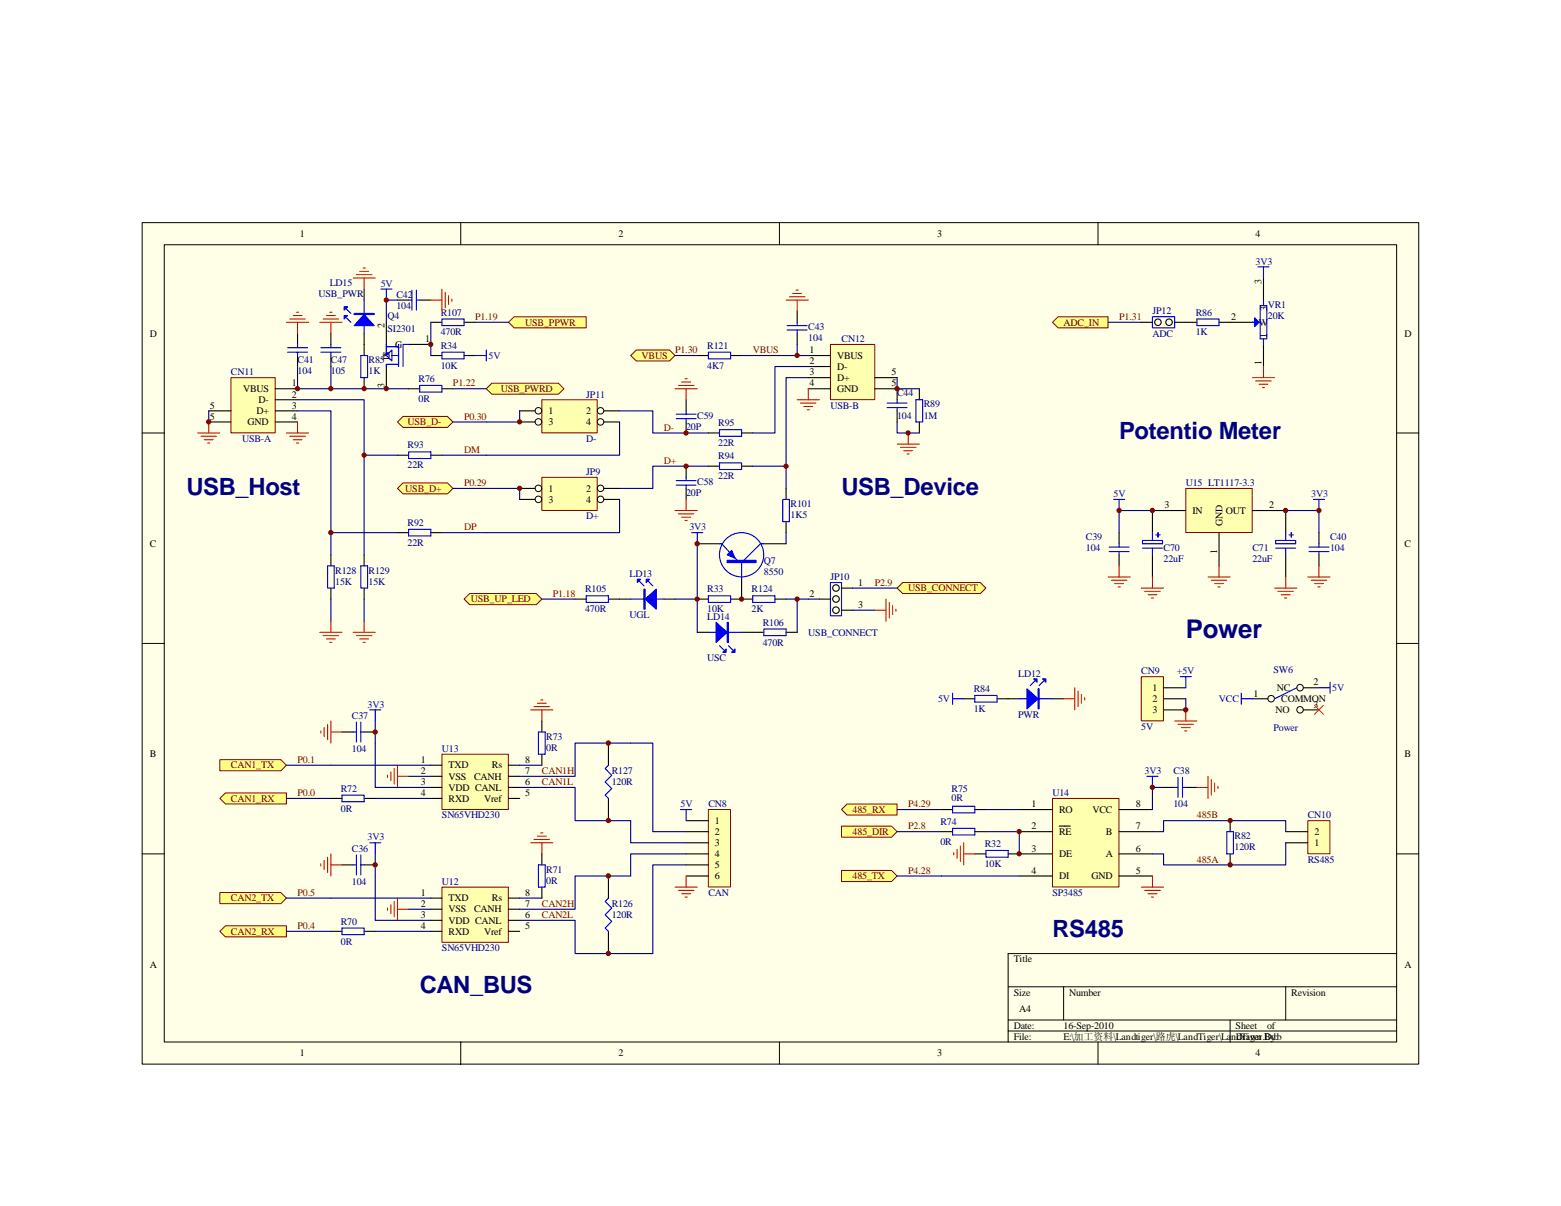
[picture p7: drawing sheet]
<svg xmlns="http://www.w3.org/2000/svg" width="279mm" height="216mm" viewBox="0 0 279 216" stroke-linecap="round" stroke-linejoin="round" font-family="sans-serif">
<path d="M25.4 39.9h228.5v150.6h-228.5z" fill="#ffffe8"/>
<g fill="none" stroke="#000" stroke-width=".18">
<path d="M25.4 39.9h228.5v150.6h-228.5zM82.5 39.9v3.9M139.5 39.9v3.9M196.5 39.9v3.9M29.4 43.8h220.6v142.7h-220.6zM25.4 77.5h4M250 77.5h4M25.4 115.2h4M250 115.2h4M25.4 152.9h4M250 152.9h4M180.4 176.7h69.6"/>
<path d="M190.4 176.7v5.9M230.1 176.7v5.9M250 170.7h-69.6v15.9M82.5 186.6v3.9M139.5 186.6v3.9M180.4 182.6h69.6M180.4 184.6h69.6M196.5 186.6v3.9M220.2 182.6v4"/>
</g>
<path d="M148.7 61.7h7.9v9.8h-7.9z" fill="#ffffb0"/>
<path d="M148.6 61.7h8v9.8h-8z" fill="none" stroke="#800000" stroke-width=".18"/>
<g fill="none" stroke="#000" stroke-width=".2">
<path d="M122.8 71.6v2M122.8 75.5v2M124.8 63.6h2M126.8 77.5h2M130.8 63.6h1.9M132.7 77.5h2M144.7 63.6h3.9M144.7 65.6h3.9M144.7 67.6h3.9M144.7 69.6h3.9M156.6 67.6h4M156.6 69.6h4v2"/>
<path d="M160.6 73.6v1.9M164.6 69.6v2M164.6 75.5v2M122.8 83.5v1.9M122.8 87.4v2M126.8 83.5h2M132.7 83.5h2"/>
</g>
<g fill="none" stroke="#00f" stroke-width=".2">
<path d="M121 75h3.6M121 74.1h3.6M122.8 73.6v.5M122.8 75v.5M126.8 63.1h4v1.1h-4zM128.8 76.9h3.9v1.2h-3.9zM158.8 73h3.6M158.8 72.2h3.6M160.6 71.6v.6M160.6 73v.6M163.9 71.6h1.2v3.9h-1.2zM121 86.8h3.6"/>
<path d="M121 86h3.6M122.8 85.4v.6M122.8 86.8v.6M128.8 82.9h3.9v1.2h-3.9z"/>
</g>
<path d="M122.8 77.5h4M132.7 63.6h12M144.7 65.6h-6v11.9h-4M144.7 67.6h-4v15.9h-6M160.6 75.5v2h4M160.6 67.6v2h4M122.8 83.5h4" fill="none" stroke="#000080" stroke-width=".2"/>
<g fill="none" stroke="#f00" stroke-width=".2">
<path d="M120.8 69.6h4M121.4 69h2.8M122 68.4h1.6M122.6 67.8h.4M122.8 69.6v2M142.7 71.6h4M143.3 72.2h2.8M143.9 72.8h1.6M144.5 73.4h.4M144.7 69.6v2M160.6 79.5h4M162.6 77.5v2"/>
<path d="M120.8 91.4h4M121.4 92h2.8M122 92.6h1.6M122.6 93.2h.4M122.8 89.4v2M161.2 80.1h2.7M161.8 80.7h1.5M162.4 81.3h.4"/>
</g>
<path d="M112.9 63.6l1-.9h5.9l1 .9-1 1h-5.9z" fill-rule="evenodd" fill="#ffff80" stroke="#800000" stroke-width=".18"/>
<path d="M120.8 63.6h4M124.8 97.3v10M140.7 83.5v3.9M140.7 95.4v1.9" fill="none" stroke="#000080" stroke-width=".2"/>
<path d="M124.8 97.3h4M136.7 97.3h4M140.7 87.4v2M140.7 93.4v2M124.8 107.3h2M130.8 107.3h3.9M132.7 103.3v4M138.7 107.3h2" fill="none" stroke="#000" stroke-width=".2"/>
<g fill="none" stroke="#00f" stroke-width=".2">
<path d="M123.8 95.4h2M124.8 95.4v1.9M128.8 97.3h.4l2.8 3M136.7 97.3h-.6l-3 3M140.1 89.4h1.2v4h-1.2zM126.8 106.7h4v1.1h-4zM132.7 100.7v2.8M134.7 106.7h4v1.1h-4z"/>
<circle cx="132.7" cy="99.3" r="4"/>
</g>
<g fill="#00f" stroke="#00f" stroke-width=".2">
<path d="M131 98.5l.6 1.4-1.4-.6z"/>
<path d="M130.2 100.3h5.1v.4h-5.1z" fill-rule="evenodd"/>
</g>
<g fill="#ffffe8" stroke="#000" stroke-width=".2">
<circle cx="149.6" cy="105.3" r=".59"/>
<circle cx="149.6" cy="107.2" r=".59"/>
</g>
<path d="M148.6 104.3h2v5.9h-2z" fill="none" stroke="#0000bf" stroke-width=".2"/>
<path d="M146.7 107.3h1.9M150.6 105.3h2" fill="none" stroke="#000" stroke-width=".2"/>
<circle cx="149.6" cy="109.2" r=".59" fill="#ffffe8" stroke="#000" stroke-width=".2"/>
<path d="M150.6 109.2h2" fill="none" stroke="#000" stroke-width=".2"/>
<path d="M156.6 109.2h2M158.6 107.3v3.9M159.2 107.8v2.8M159.8 108.4v1.6M160.4 109.1v.3" fill="none" stroke="#f00" stroke-width=".2"/>
<path d="M140.7 107.3h4M152.6 105.3h8" fill="none" stroke="#000080" stroke-width=".2"/>
<path d="M160.6 105.3l1-1h13.9l1 1-1 1h-13.9z" fill-rule="evenodd" fill="#ffff80" stroke="#800000" stroke-width=".18"/>
<path d="M97 107.3h5.9M120.8 107.3h4M152.6 109.2h4" fill="none" stroke="#000080" stroke-width=".2"/>
<path d="M102.9 107.3h2M108.9 107.3h4M118.8 107.3h2M124.8 113.2h2M132.7 113.2h4M140.7 113.2h2" fill="none" stroke="#000" stroke-width=".2"/>
<path d="M104.9 106.7h4v1.1h-4zM112.9 107.3h5.9M114.5 104.1l.8 .8M116.1 104.1l.7 .8M126.8 113.2h5.9M128.8 115.6l.8 .8M130.4 115.6l.8 .8M136.7 112.6h4v1.2h-4z" fill="none" stroke="#00f" stroke-width=".2"/>
<g fill="#00f" stroke="#00f" stroke-width=".2">
<path d="M115.5 107.3l2-1.8v3.6z"/>
<path d="M114.1 103.7h.6l-.6 .6z"/>
<path d="M115.7 103.7h.5l-.5 .6z"/>
<path d="M128.2 111.4l2 1.8-2 1.8z"/>
<path d="M131 116.8l.6-.6v.6z"/>
<path d="M129.4 116.8l.6-.6v.6z"/>
<path d="M115.3 105.5h.2v3.6h-.2z" fill-rule="evenodd"/>
<path d="M130.2 111.4h.2v3.6h-.2z" fill-rule="evenodd"/>
</g>
<path d="M83.1 107.3l1-1h11.9l1 1-1 .9h-11.9z" fill-rule="evenodd" fill="#ffff80" stroke="#800000" stroke-width=".18"/>
<path d="M124.8 107.3v5.9M142.7 107.3v5.9M144.7 107.3h2" fill="none" stroke="#000080" stroke-width=".2"/>
<path d="M97 71.6h9.9v5.9h-9.9z" fill="#ffffb0"/>
<path d="M97 71.6h9.9v5.9h-9.9z" fill="none" stroke="#800000" stroke-width=".18"/>
<g fill="none" stroke="#000" stroke-width=".18">
<circle cx="96.4" cy="73.5" r=".59"/>
<circle cx="96.4" cy="75.5" r=".59"/>
<circle cx="107.5" cy="75.5" r=".58"/>
<circle cx="107.5" cy="73.5" r=".58"/>
</g>
<path d="M93 73.6h2.8M93 75.5h2.8M108.1 73.6h2.8M108.1 75.5h2.8" fill="none" stroke="#000" stroke-width=".2"/>
<path d="M97 85.5h9.9v5.9h-9.9z" fill="#ffffb0"/>
<path d="M97 85.4h9.9v6h-9.9z" fill="none" stroke="#800000" stroke-width=".18"/>
<g fill="none" stroke="#000" stroke-width=".18">
<circle cx="96.4" cy="87.4" r=".59"/>
<circle cx="96.4" cy="89.4" r=".59"/>
<circle cx="107.5" cy="89.4" r=".58"/>
<circle cx="107.5" cy="87.4" r=".58"/>
</g>
<path d="M93 87.4h2.8M93 89.4h2.8M108.1 87.4h2.8M108.1 89.4h2.8" fill="none" stroke="#000" stroke-width=".2"/>
<path d="M93 73.6v1.9h-6M87 87.4h6v2" fill="none" stroke="#000080" stroke-width=".2"/>
<g fill="#ffff80" stroke="#800000" stroke-width=".18">
<path d="M71.1 75.5l1-1h8l1 1-1 1h-8z" fill-rule="evenodd"/>
<path d="M71.1 87.4l1-1h8l1 1-1 1h-8z" fill-rule="evenodd"/>
</g>
<path d="M110.9 73.6h5.9v3.9h6M110.9 75.5v6h-23.9M110.9 89.4v6h-23.9M122.8 83.5h-6v3.9h-5.9" fill="none" stroke="#000080" stroke-width=".2"/>
<path d="M41.4 67.6h7.9v9.9h-7.9z" fill="#ffffb0"/>
<path d="M41.3 67.6h8v9.9h-8z" fill="none" stroke="#800000" stroke-width=".18"/>
<g fill="none" stroke="#000" stroke-width=".2">
<path d="M69.2 57.7v4M77.1 57.7h2M83.1 57.7h1.9M37.4 73.6h3.9M37.4 75.5h3.9M49.3 69.6h4M49.3 71.6h4M49.3 73.6h4M49.3 75.5h4M69.2 65.6v4M73.1 61.7h4M77.1 63.6h2"/>
<path d="M83.1 63.6h1.9M59.2 99.3v2M65.2 99.3v2M71.1 81.5h2M71.1 95.4h2M77.1 81.5h2M77.1 95.4h2M59.2 105.3v2M65.2 105.3v2"/>
</g>
<g fill="none" stroke="#f00" stroke-width=".2">
<path d="M35.4 77.5h3.9M36 78.1h2.8M36.6 78.7h1.6M37.2 79.3h.4M37.4 75.5v2M51.3 77.5h3.9M51.9 78.1h2.8M52.5 78.7h1.6M53.1 79.3h.3M53.3 75.5v2M57.2 113.2h4M57.8 113.8h2.8"/>
<path d="M58.4 114.4h1.6M59 115h.4M59.2 111.2v2M63.2 113.2h4M63.8 113.8h2.8M64.4 114.4h1.6M65 115h.4M65.2 111.2v2"/>
</g>
<g fill="none" stroke="#00f" stroke-width=".2">
<path d="M68.2 51.8h1.9M69.2 51.8v1.9M79.1 57.1h4v1.2h-4zM69.2 62.1h2.1M69.2 61.7v1.9M70.1 63.6h1.2M70.1 62.7v1.9l-.9-1zM71.1 65.2h-1.9v.4v-.4h2.1M71.3 61.7v3.9M73.1 61.7h-1v3.9M79.1 63.1h4v1.1h-4zM73.1 80.9h4v1.2h-4z"/>
<path d="M73.1 94.8h4v1.1h-4zM58.6 101.3h1.2v4h-1.2zM64.6 101.3h1.2v4h-1.2z"/>
</g>
<g fill="none" stroke="#000080" stroke-width=".2">
<path d="M37.4 73.6v1.9M53.3 73.6h5.9v21.8M53.3 71.6h11.9v9.9M81.1 75.5h5.9M59.2 95.4h11.9M59.2 95.4v3.9M65.2 81.5h5.9M65.2 81.5v17.8M79.1 81.5h7.9M79.1 95.4h7.9M81.1 87.4h5.9M59.2 107.3v3.9"/>
<path d="M65.2 107.3v3.9"/>
</g>
<path d="M91 57.7l1-1h12.9v2h-12.9z" fill-rule="evenodd" fill="#ffff80" stroke="#800000" stroke-width=".18"/>
<path d="M85 57.7h6M53.3 69.6h19.8" fill="none" stroke="#000080" stroke-width=".2"/>
<path d="M53.3 59.7v2M53.3 63.6v2" fill="none" stroke="#000" stroke-width=".2"/>
<path d="M51.5 63.1h3.6M51.5 62.3h3.6M53.3 61.7v.6M53.3 63.1v.5" fill="none" stroke="#00f" stroke-width=".2"/>
<path d="M51.3 57.7h3.9M51.9 57.1h2.8M52.5 56.5h1.6M53.1 55.9h.3M53.3 57.7v2" fill="none" stroke="#f00" stroke-width=".2"/>
<path d="M87 69.6l1-1h11.9l1 1-1 1h-11.9z" fill-rule="evenodd" fill="#ffff80" stroke="#800000" stroke-width=".18"/>
<path d="M59.2 59.7v2M71.1 53.7h2M75.1 53.7h2M142.7 55.7v2M142.7 59.7v2M59.2 63.6v2" fill="none" stroke="#000" stroke-width=".2"/>
<g fill="none" stroke="#00f" stroke-width=".2">
<path d="M73.1 53.7h.6M73.7 51.9v3.6M74.5 51.9v3.6M74.5 53.7h.6M140.9 58.3h3.6M140.9 59.1h3.6M142.7 57.7v.6M142.7 59.1v.6M57.4 62.3h3.6M57.4 63.1h3.6M59.2 61.7v.6M59.2 63.1v.5"/>
<path d="M85 63.6h2M87 62.7v1.9"/>
</g>
<g fill="none" stroke="#f00" stroke-width=".2">
<path d="M57.2 57.7h4M57.8 57.1h2.8M58.4 56.5h1.6M59 55.9h.4M59.2 57.7v2M77.1 53.7h2M79.1 51.8v3.9M79.7 52.3v2.8M80.3 52.9v1.6M80.9 53.5v.4M140.7 53.7h4M141.3 53.1h2.8"/>
<path d="M141.9 52.5h1.6M142.5 51.9h.4M142.7 53.7v2"/>
</g>
<path d="M71.1 53.7h-1.9v4M77.1 57.7v5.9M53.3 65.6v4M59.2 65.6v4M142.7 61.7v1.9" fill="none" stroke="#000080" stroke-width=".2"/>
<path d="M79.1 135h11.9v9.9h-11.9z" fill="#ffffb0"/>
<path d="M79.1 135h11.9v9.9h-11.9z" fill="none" stroke="#800000" stroke-width=".18"/>
<path d="M77.1 137h2M77.1 139h2M91 137h2M91 139h2M77.1 141h2M77.1 142.9h2M91 141h2M91 142.9h2" fill="none" stroke="#000" stroke-width=".2"/>
<path d="M69.4 138.8v.4M70 138.2v1.6M70.6 137.6v2.8M71.1 139h2M71.1 137v4M95 127.1h4M95.6 126.5h2.8M96.2 125.9h1.6M96.8 125.3h.4M97 127.1v2" fill="none" stroke="#f00" stroke-width=".2"/>
<path d="M59.2 137h17.9M67.2 133v8h9.9M73.1 139h4" fill="none" stroke="#000080" stroke-width=".2"/>
<path d="M66.2 127.1h2M67.2 127.1v2" fill="none" stroke="#00f" stroke-width=".2"/>
<g fill="#ffff80" stroke="#800000" stroke-width=".18">
<path d="M39.3 136h11l1 1-1 1h-11z" fill-rule="evenodd"/>
<path d="M39.3 142.9l1-1h11v2h-11z" fill-rule="evenodd"/>
</g>
<path d="M61.2 131h2M65.2 131h2M97 129.1v1.9M97 135v2M108.9 133v4M59.2 142.9h2M65.2 142.9h2M108.9 142.9v4" fill="none" stroke="#000" stroke-width=".2"/>
<path d="M63.2 131h.6M63.8 129.3v3.5M64.6 129.3v3.5M64.6 131h.6M96.4 131h1.2v4h-1.2zM108.9 137l-.6 .6 1.2 1.2-1.2 1.2 1.2 1.2-1.2 1.1 .6 .6M61.2 142.3h4v1.2h-4z" fill="none" stroke="#00f" stroke-width=".2"/>
<path d="M51.3 137h7.9M67.2 129.1v3.9M93 137h4M51.3 142.9h7.9M67.2 142.9h9.9" fill="none" stroke="#000080" stroke-width=".2"/>
<path d="M57.4 130.9v.4M58 130.3v1.5M58.6 129.7v2.7M59.2 131h2M59.2 129.1v3.9" fill="none" stroke="#f00" stroke-width=".2"/>
<path d="M126.8 144.9h3.9v13.9h-3.9z" fill="#ffffb0"/>
<path d="M126.8 144.9h3.9v13.9h-3.9z" fill="none" stroke="#800000" stroke-width=".18"/>
<path d="M122.8 146.9h4M122.8 148.9h4M122.8 150.9h4M122.8 152.9h4M122.8 154.8h4M122.8 156.8h4" fill="none" stroke="#000" stroke-width=".2"/>
<path d="M121.8 144.9h2M122.8 144.9v2" fill="none" stroke="#00f" stroke-width=".2"/>
<path d="M120.8 158.8h4M121.4 159.4h2.8M122 160h1.6M122.8 156.8v2M122.6 160.6h.4" fill="none" stroke="#f00" stroke-width=".2"/>
<path d="M112.9 133h-10v6h-9.9M93 141h9.9v5.9h10" fill="none" stroke="#000080" stroke-width=".2"/>
<path d="M188.4 143h11.9v15.8h-11.9z" fill="#ffffb0"/>
<path d="M188.4 142.9h11.9v15.9h-11.9z" fill="none" stroke="#800000" stroke-width=".18"/>
<path d="M182.4 144.9h6M182.4 152.9h6M182.4 156.8h6M182.4 148.9h6M189.6 147.9h2M200.3 144.9h6M200.3 152.9h6M200.3 156.8h6M200.3 148.9h6" fill="none" stroke="#000" stroke-width=".2"/>
<path d="M205.3 139h2M206.3 139v2" fill="none" stroke="#00f" stroke-width=".2"/>
<path d="M204.3 158.8h4M204.9 159.4h2.8M205.5 160h1.6M206.3 156.8v2M206.1 160.6h.4" fill="none" stroke="#f00" stroke-width=".2"/>
<path d="M168.5 156.8h13.9" fill="none" stroke="#000080" stroke-width=".2"/>
<g fill="#ffff80" stroke="#800000" stroke-width=".18">
<path d="M150.6 144.9l1-1h9v2h-9z" fill-rule="evenodd"/>
<path d="M150.6 155.8h9l1 1-1 1h-9z" fill-rule="evenodd"/>
</g>
<path d="M182.4 148.9v4" fill="none" stroke="#000080" stroke-width=".2"/>
<path d="M174.5 152.9h2M180.4 152.9h2" fill="none" stroke="#000" stroke-width=".2"/>
<path d="M176.5 152.3h3.9v1.2h-3.9z" fill="none" stroke="#00f" stroke-width=".2"/>
<path d="M170.7 152.7v.4M171.3 152.1v1.5M171.9 151.5v2.7M172.5 152.9h2M172.5 150.9v3.9" fill="none" stroke="#f00" stroke-width=".2"/>
<path d="M150.6 147.9h9l1 1-1 1h-9z" fill-rule="evenodd" fill="#ffff80" stroke="#800000" stroke-width=".18"/>
<path d="M112.9 133h3.9v15.9h6M112.9 146.9v4h9.9M160.6 144.9h7.9M160.6 148.9h7.9M160.6 156.8h7.9M176.5 144.9h5.9M206.3 152.9h2v1.9h11.9M208.3 141h-2v3.9M220.2 146.9h-11.9v2h-2" fill="none" stroke="#000080" stroke-width=".2"/>
<path d="M168.5 144.9h2M174.5 144.9h2M208.3 141h2M212.2 141h2M220.2 146.9v2M220.2 152.9v1.9" fill="none" stroke="#000" stroke-width=".2"/>
<path d="M210.8 139.2v3.5M211.6 139.2v3.5M170.5 144.3h4v1.2h-4zM210.3 141h.5M211.6 141h.6M219.6 148.9h1.2v4h-1.2z" fill="none" stroke="#00f" stroke-width=".2"/>
<path d="M216.2 139v3.9M216.8 139.6v2.7M214.2 141h2M217.4 140.2v1.6M218 140.8v.4" fill="none" stroke="#f00" stroke-width=".2"/>
<path d="M79.1 158.8h11.9v9.9h-11.9z" fill="#ffffb0"/>
<path d="M79.1 158.8h11.9v9.9h-11.9z" fill="none" stroke="#800000" stroke-width=".18"/>
<path d="M77.1 160.8h2M77.1 162.8h2M77.1 164.8h2M77.1 166.7h2M91 160.8h2M91 162.8h2M91 164.8h2M91 166.7h2" fill="none" stroke="#000" stroke-width=".2"/>
<path d="M95 150.9h4M95.6 150.3h2.8M96.2 149.7h1.6M96.8 149.1h.4M97 150.9v2M69.4 162.6v.4M70 162v1.6M70.6 161.4v2.7M71.1 162.8h2M71.1 160.8v4" fill="none" stroke="#f00" stroke-width=".2"/>
<path d="M67.2 156.8v8h9.9M59.2 160.8h17.9M73.1 162.8h4" fill="none" stroke="#000080" stroke-width=".2"/>
<path d="M66.2 150.9h2M67.2 150.9v2" fill="none" stroke="#00f" stroke-width=".2"/>
<g fill="#ffff80" stroke="#800000" stroke-width=".18">
<path d="M39.3 159.8h11l1 1-1 1h-11z" fill-rule="evenodd"/>
<path d="M39.3 166.7l1-1h11v2h-11z" fill-rule="evenodd"/>
</g>
<path d="M61.2 154.8h2M65.2 154.8h2M97 152.9v1.9M97 158.8v2M108.9 156.8v4M168.5 148.9h2M174.5 148.9h2M59.2 166.7h2M65.2 166.7h2M108.9 166.7v4" fill="none" stroke="#000" stroke-width=".2"/>
<path d="M63.2 154.8h.6M63.8 153.1v3.5M64.6 153.1v3.5M64.6 154.8h.6M96.4 154.8h1.2v4h-1.2zM170.5 148.3h4v1.2h-4zM61.2 166.1h4v1.2h-4zM108.9 160.8l-.6 .6 1.2 1.2-1.2 1.2 1.2 1.2-1.2 1.1 .6 .6" fill="none" stroke="#00f" stroke-width=".2"/>
<path d="M67.2 152.9v3.9M122.8 152.9h-9.9v3.9h-10v6h-9.9M122.8 154.8h-6v15.9h-13.9v-5.9h-9.9M176.5 148.9h5.9M51.3 160.8h7.9M51.3 166.7h7.9M67.2 166.7h9.9M93 160.8h4" fill="none" stroke="#000080" stroke-width=".2"/>
<path d="M57.4 154.6v.4M58 154.1v1.5M58.6 153.5v2.7M59.2 154.8h2M59.2 152.9v3.9" fill="none" stroke="#f00" stroke-width=".2"/>
<circle cx="206.3" cy="140.9" r=".39" fill="#800000" stroke="#800000" stroke-width=".18"/>
<path d="M234.1 146.9h3.9v5.9h-3.9z" fill="#ffffb0"/>
<path d="M234.1 146.9h3.9v5.9h-3.9z" fill="none" stroke="#800000" stroke-width=".18"/>
<path d="M220.2 57.7h4M226.1 49.8v3.9M226.1 61.7v3.9M230.1 150.9h4M230.1 148.9h4" fill="none" stroke="#000" stroke-width=".2"/>
<path d="M220.2 146.9h9.9v2M230.1 150.9v3.9h-9.9" fill="none" stroke="#000080" stroke-width=".2"/>
<path d="M224.2 57.7h1.4M225.2 47.8h1.9M225.6 54.7h1.1v6h-1.1zM226.1 47.8v2M226.1 53.7v1M226.1 60.7v1" fill="none" stroke="#00f" stroke-width=".2"/>
<path d="M224.6 56.9l.7 .8-.7 .8z" fill="#00f" stroke="#00f" stroke-width=".2"/>
<path d="M224.2 67.6h3.9M224.8 68.2h2.7M225.3 68.8h1.6M226 69.4h.3M226.1 65.6v2" fill="none" stroke="#f00" stroke-width=".2"/>
<path d="M188.4 57.7l1-1h8.9v2h-8.9z" fill-rule="evenodd" fill="#ffff80" stroke="#800000" stroke-width=".18"/>
<path d="M212.2 57.7h2M218.2 57.7h2" fill="none" stroke="#000" stroke-width=".2"/>
<path d="M214.2 57.1h4v1.2h-4z" fill="none" stroke="#00f" stroke-width=".2"/>
<path d="M198.3 57.7h6" fill="none" stroke="#000080" stroke-width=".2"/>
<g fill="#800000" stroke="#800000" stroke-width=".18">
<circle cx="162.5" cy="77.5" r=".38"/>
<circle cx="140.7" cy="83.5" r=".39"/>
<circle cx="142.7" cy="107.2" r=".39"/>
<circle cx="65.2" cy="81.5" r=".38"/>
<circle cx="59.2" cy="95.4" r=".39"/>
<circle cx="59.2" cy="69.6" r=".39"/>
<circle cx="142.7" cy="63.6" r=".39"/>
</g>
<path d="M212.3 87.5h11.8v7.8h-11.8z" fill="#ffffb0"/>
<path d="M212.2 87.4h11.9v7.9h-11.9z" fill="none" stroke="#800000" stroke-width=".18"/>
<path d="M200.3 95.4v1.9M200.3 99.3v2M206.3 99.3v4M212.2 91.4h-5.9v4M218.2 95.4v5.9M224.2 91.4h5.9v4M230.1 99.3v4M236.1 95.4v1.9M236.1 99.3v2" fill="none" stroke="#000" stroke-width=".2"/>
<g fill="none" stroke="#00f" stroke-width=".2">
<path d="M198.5 98.7h3.6M198.5 97.9h3.6M199.3 89.4h2M200.3 89.4v2M200.3 97.3v.6M200.3 98.7v.6M204.5 96.8h3.6v.5h-3.6zM204.5 98.1h3.6M206.3 95.4v1.4M206.3 98.1v1.2M206.9 95.8h.8M207.3 95.4v.8"/>
<path d="M228.3 98.1h3.6M228.3 96.8h3.6v.5h-3.6zM230.1 95.4v1.4M230.1 98.1v1.2M230.7 95.8h.8M231.1 95.4v.8M234.3 98.7h3.6M234.3 97.9h3.6M235.1 89.4h2M236.1 89.4v2M236.1 97.3v.6M236.1 98.7v.6"/>
</g>
<g fill="none" stroke="#f00" stroke-width=".2">
<path d="M198.3 103.3h4M198.9 103.9h2.8M199.5 104.5h1.6M200.1 105.1h.4M200.3 101.3v2M204.3 105.3h4M204.9 105.9h2.8M205.5 106.5h1.6M206.1 107.1h.4M206.3 103.3v2M216.2 103.3h4M216.8 103.9h2.8"/>
<path d="M217.4 104.5h1.6M218 105.1h.4M218.2 101.3v2M228.1 105.3h4M228.7 105.9h2.8M229.3 106.5h1.6M229.9 107.1h.4M230.1 103.3v2M234.1 103.3h4M234.7 103.9h2.8M235.3 104.5h1.6M235.9 105.1h.4"/>
<path d="M236.1 101.3v2"/>
</g>
<path d="M206.3 91.4h-6v4M230.1 91.4h6v4" fill="none" stroke="#000080" stroke-width=".2"/>
<circle cx="236.1" cy="91.4" r=".39" fill="#800000" stroke="#800000" stroke-width=".18"/>
<path d="M204.3 121.2h3.9v7.9h-3.9z" fill="#ffffb0"/>
<path d="M204.3 121.1h3.9v8h-3.9z" fill="none" stroke="#800000" stroke-width=".18"/>
<path d="M65.2 51.8v1.9M65.2 59.7v3.9M65.2 67.6v2M172.5 125.1h2M178.5 125.1h3.9M188.4 125.1h2M208.3 123.1h3.9M208.3 125.1h3.9M208.3 127.1h3.9M224.2 125.1h2.7M233.3 123.1h2.8M233.3 127.1h2.8" fill="none" stroke="#000" stroke-width=".2"/>
<g fill="none" stroke="#00f" stroke-width=".2">
<path d="M62 55.3l.8 .8M62 56.9l.8 .8M65.2 53.7v6M64.6 63.6h1.2v4h-1.2zM170.5 125.1h2M170.5 124.1v2M174.5 124.5h4v1.2h-4zM182.4 125.1h6M185.2 121.9l-.8 .8M186.8 121.9l-.8 .8M211.2 121.1h2M212.2 121.1v2"/>
<path d="M232.1 123.1l-4 2"/>
</g>
<path d="M212.2 125.1v2" fill="none" stroke="#000080" stroke-width=".2"/>
<g fill="none" stroke="#f00" stroke-width=".2">
<path d="M63.2 49.8h4M63.8 49.2h2.8M64.4 48.6h1.6M65 48h.4M65.2 49.8v2M190.4 125.1h2M192.4 123.1v4M193 123.7v2.8M193.6 124.3v1.6M194.1 124.9v.4M210.3 129.1h3.9M210.8 129.7h2.8"/>
<path d="M211.4 130.3h1.6M212 130.9h.4M212.2 127.1v2"/>
</g>
<g fill="#00f" stroke="#00f" stroke-width=".2">
<path d="M183.8 123.3l2 1.8-2 1.8z"/>
<path d="M186.6 121.5h.6v.6z"/>
<path d="M185 121.5h.6v.6z"/>
<path d="M65.2 56.3l1.8 2h-3.6z"/>
<path d="M61.6 54.9h.6l-.6 .6z"/>
<path d="M61.6 56.5h.6l-.6 .6z"/>
<path d="M185.8 123.3h.2v3.6h-.2z" fill-rule="evenodd"/>
<path d="M63.4 56.1h3.6v.2h-3.6z" fill-rule="evenodd"/>
</g>
<g fill="none" stroke="#000" stroke-width=".18">
<circle cx="227.5" cy="125.1" r=".59"/>
<circle cx="232.7" cy="123.1" r=".59"/>
<circle cx="232.7" cy="127.1" r=".58"/>
</g>
<circle cx="77.1" cy="61.6" r=".39" fill="#800000" stroke="#800000" stroke-width=".18"/>
<g fill="#ffffe8" stroke="#000" stroke-width=".2">
<circle cx="207.3" cy="57.7" r=".58"/>
<circle cx="209.2" cy="57.7" r=".58"/>
</g>
<path d="M206.3 56.7h4v2h-4zM75.1 69h4v1.2h-4zM222.2 125.1h2M222.2 124.1v2M236.1 123.1h2M238.1 122.1v2" fill="none" stroke="#00f" stroke-width=".2"/>
<path d="M204.3 57.7h2M210.3 57.7h1.9M73.1 69.6h2M79.1 69.6h2" fill="none" stroke="#000" stroke-width=".2"/>
<g fill="#800000" stroke="#800000" stroke-width=".18">
<circle cx="69.1" cy="69.6" r=".39"/>
<circle cx="53.2" cy="69.6" r=".39"/>
<circle cx="37.4" cy="75.5" r=".39"/>
<circle cx="65.2" cy="69.6" r=".38"/>
<circle cx="122.8" cy="77.5" r=".39"/>
<circle cx="122.8" cy="83.5" r=".39"/>
<circle cx="124.8" cy="97.3" r=".39"/>
<circle cx="124.8" cy="107.2" r=".39"/>
<circle cx="132.7" cy="107.2" r=".38"/>
<circle cx="67.2" cy="131" r=".39"/>
<circle cx="67.1" cy="154.8" r=".39"/>
<circle cx="108.9" cy="146.9" r=".39"/>
<circle cx="108.9" cy="133" r=".39"/>
<circle cx="108.9" cy="170.7" r=".39"/>
<circle cx="108.9" cy="156.8" r=".39"/>
<circle cx="182.4" cy="152.8" r=".38"/>
<circle cx="182.4" cy="148.9" r=".39"/>
<circle cx="220.2" cy="154.8" r=".39"/>
<circle cx="220.2" cy="146.9" r=".38"/>
<circle cx="206.3" cy="91.4" r=".39"/>
<circle cx="230.1" cy="91.4" r=".39"/>
<circle cx="160.6" cy="69.6" r=".39"/>
<circle cx="93" cy="75.5" r=".39"/>
<circle cx="93" cy="87.4" r=".39"/>
<circle cx="200.3" cy="91.4" r=".39"/>
<circle cx="69.1" cy="53.7" r=".39"/>
<circle cx="212.2" cy="127.1" r=".39"/>
</g>
<path d="M81.1 69.6h5.9" fill="none" stroke="#000080" stroke-width=".2"/>
<path d="M235.3 126.3l1.6 1.6M236.9 126.3l-1.6 1.6" fill="none" stroke="#f00" stroke-width=".18"/>
<text font-size="4.6" fill="#000080" x="212.2" y="114.2">Power</text>
<g font-size="4.3" fill="#000080">
<text x="200.3" y="78.6">Potentio Meter</text>
<text x="33.4" y="88.5">USB_Host</text>
<text x="150.6" y="88.5">USB_Device</text>
<text x="188.4" y="167.8">RS485</text>
<text x="75.1" y="177.7">CAN_BUS</text>
</g>
<g font-size="1.8">
<text x="53.7" y="42.4">1</text>
<text x="110.7" y="42.4">2</text>
<text x="167.7" y="42.4">3</text>
<text x="224.7" y="42.4">4</text>
<text x="225.8" y="50.8" transform="rotate(-90 225.8 50.8)">3</text>
<text x="68.8" y="58.7" transform="rotate(-90 68.8 58.7)">2</text>
<text x="220.4" y="57.3">2</text>
<text x="225.3" y="58.3">W</text>
<text x="226.8" y="55.7" transform="rotate(-90 226.8 55.7)">3</text>
<text x="26.8" y="60.3">D</text>
<text x="69.8" y="64.4" transform="rotate(-90 69.8 64.4)">DS</text>
<text x="70.7" y="62.2">G</text>
<text x="76.1" y="61.2">1</text>
<text x="144.9" y="63.2">1</text>
<text x="144.9" y="65.2">2</text>
<text x="149.8" y="64.2">VBUS</text>
<text x="225.8" y="65.4" transform="rotate(-90 225.8 65.4)">1</text>
<text x="226.8" y="60.5" transform="rotate(-90 226.8 60.5)">1</text>
<text x="251.4" y="60.3">D</text>
<text x="43.5" y="70.2">VBUS</text>
<text x="52.3" y="71.2">2</text>
<text x="52.3" y="69.2">1</text>
<text x="68.8" y="69.4" transform="rotate(-90 68.8 69.4)">3</text>
<text x="144.9" y="67.2">3</text>
<text x="144.9" y="69.2">4</text>
<text x="149.8" y="66.2">D-</text>
<text x="149.8" y="68.2">D+</text>
<text x="149.8" y="70.2">GND</text>
<text x="159.6" y="67.2">5</text>
<text x="159.6" y="69.2">5</text>
<text x="37.5" y="73.1">5</text>
<text x="37.5" y="75.1">5</text>
<text x="44.3" y="76.1">GND</text>
<text x="45.9" y="74.1">D+</text>
<text x="46.3" y="72.1">D-</text>
<text x="52.3" y="73.1">3</text>
<text x="52.3" y="75.1">4</text>
<text x="98.2" y="74.1">1</text>
<text x="98.2" y="76.1">3</text>
<text x="104.9" y="74.1">2</text>
<text x="104.9" y="76.1">4</text>
<text x="98.2" y="88">1</text>
<text x="98.2" y="90">3</text>
<text x="104.9" y="88">2</text>
<text x="104.9" y="90">4</text>
<text x="208.4" y="91">3</text>
<text x="213.4" y="92">IN</text>
<text x="218.8" y="94.2" transform="rotate(-90 218.8 94.2)">GND</text>
<text x="219.4" y="92">OUT</text>
<text x="227.1" y="91">2</text>
<text x="26.8" y="97.9">C</text>
<text x="217.8" y="99.1" transform="rotate(-90 217.8 99.1)">1</text>
<text x="251.4" y="97.9">C</text>
<text x="144.9" y="106.8">2</text>
<text x="153.6" y="104.9">1</text>
<text x="153.6" y="108.8">3</text>
<text x="206.3" y="123.7">1</text>
<text x="206.3" y="125.7">2</text>
<text x="224.3" y="124.7">1</text>
<text x="228.5" y="123.7">NC</text>
<text x="229.3" y="125.7">COMMON</text>
<text x="235.1" y="122.7">2</text>
<text x="206.3" y="127.7">3</text>
<text x="228.3" y="127.7">NO</text>
<text x="235.1" y="126.7">3</text>
<text x="26.8" y="135.6">B</text>
<text x="75.3" y="136.6">1</text>
<text x="80.3" y="137.6">TXD</text>
<text x="88" y="137.6">Rs</text>
<text x="94" y="136.6">8</text>
<text x="251.4" y="135.6">B</text>
<text x="75.3" y="138.6">2</text>
<text x="75.3" y="140.5">3</text>
<text x="75.3" y="142.5">4</text>
<text x="80.3" y="139.6">VSS</text>
<text x="80.3" y="141.5">VDD CANL</text>
<text x="80.3" y="143.5">RXD</text>
<text x="84.9" y="139.6">CANH</text>
<text x="86.6" y="143.5">Vref</text>
<text x="94" y="142.5">5</text>
<text x="94" y="138.6">7</text>
<text x="94" y="140.5">6</text>
<text x="128" y="147.5">1</text>
<text x="128" y="149.5">2</text>
<text x="184.6" y="144.5">1</text>
<text x="184.6" y="148.5">2</text>
<text x="189.6" y="145.5">RO</text>
<text x="189.6" y="149.5">RE</text>
<text x="195.5" y="145.5">VCC</text>
<text x="197.9" y="149.5">B</text>
<text x="203.3" y="148.5">7</text>
<text x="203.3" y="144.5">8</text>
<text x="235.3" y="149.5">2</text>
<text x="128" y="151.4">3</text>
<text x="128" y="153.4">4</text>
<text x="128" y="155.4">5</text>
<text x="184.6" y="152.4">3</text>
<text x="189.6" y="153.4">DE</text>
<text x="197.9" y="153.4">A</text>
<text x="203.3" y="152.4">6</text>
<text x="235.3" y="151.4">1</text>
<text x="75.3" y="160.4">1</text>
<text x="80.3" y="161.4">TXD</text>
<text x="88" y="161.4">Rs</text>
<text x="94" y="160.4">8</text>
<text x="128" y="157.4">6</text>
<text x="184.6" y="156.4">4</text>
<text x="189.6" y="157.4">DI</text>
<text x="195.3" y="157.4">GND</text>
<text x="203.3" y="156.4">5</text>
<text x="75.3" y="162.3">2</text>
<text x="75.3" y="164.3">3</text>
<text x="75.3" y="166.3">4</text>
<text x="80.3" y="163.3">VSS</text>
<text x="80.3" y="165.3">VDD CANL</text>
<text x="80.3" y="167.3">RXD</text>
<text x="84.9" y="163.3">CANH</text>
<text x="86.6" y="167.3">Vref</text>
<text x="94" y="166.3">5</text>
<text x="94" y="162.3">7</text>
<text x="94" y="164.3">6</text>
<text x="26.8" y="173.2">A</text>
<text x="181.4" y="172.3">Title</text>
<text x="251.4" y="173.2">A</text>
<text x="181.4" y="178.2">Size</text>
<text x="191.4" y="178.2">Number</text>
<text x="231.1" y="178.2">Revision</text>
<text x="181.4" y="184.2">Date:</text>
<text x="182.4" y="181.2">A4</text>
<text x="190.4" y="184.2">16-Sep-2010</text>
<text x="221.2" y="184.2">Sheet</text>
<text x="226.8" y="184.2">of</text>
<text x="53.7" y="189.1">1</text>
<text x="110.7" y="189.1">2</text>
<text x="167.7" y="189.1">3</text>
<text x="181.4" y="186.1">File:</text>
<text x="190.4" y="186.1">E:\加工资料\Landtiger\路虎\LandTiger\LandTiger.Ddb</text>
<text x="221.2" y="186.1">Drawn By:</text>
<text x="224.7" y="189.1">4</text>
</g>
<g font-size="1.8" fill="#00f">
<text x="224.7" y="47.4">3V3</text>
<text x="68.2" y="51.3">5V</text>
<text x="87.4" y="64.2">5V</text>
<text x="199.3" y="89">5V</text>
<text x="234.7" y="89">3V3</text>
<text x="123.4" y="95">3V3</text>
<text x="167.9" y="125.7">5V</text>
<text x="210.7" y="120.7">+5V</text>
<text x="218.2" y="125.7">VCC</text>
<text x="238.5" y="123.7">5V</text>
<text x="65.8" y="126.7">3V3</text>
<text x="204.9" y="138.6">3V3</text>
<text x="121.8" y="144.5">5V</text>
<text x="65.8" y="150.5">3V3</text>
</g>
<g font-size="1.8" fill="#000080">
<text x="57" y="53.1">USB_PWR</text>
<text x="59" y="51.1">LD15</text>
<text x="71" y="53.3">C42</text>
<text x="69.4" y="57.1">Q4</text>
<text x="69.4" y="59.5">SI2301</text>
<text x="71" y="55.3">104</text>
<text x="78.9" y="56.5">R107</text>
<text x="144.7" y="59.1">C43</text>
<text x="206.3" y="56.3">JP12</text>
<text x="214" y="56.5">R86</text>
<text x="226.9" y="55.1">VR1</text>
<text x="226.9" y="57.1">20K</text>
<text x="53.3" y="65">C41</text>
<text x="59.2" y="65">C47</text>
<text x="66" y="65">R85</text>
<text x="78.9" y="62.4">R34</text>
<text x="78.9" y="66">10K</text>
<text x="78.9" y="60">470R</text>
<text x="126.6" y="62.4">R121</text>
<text x="126.6" y="66">4K7</text>
<text x="144.7" y="61">104</text>
<text x="150.6" y="61.2">CN12</text>
<text x="206.3" y="60.3">ADC</text>
<text x="214" y="60">1K</text>
<text x="41.3" y="67.2">CN11</text>
<text x="53.3" y="67">104</text>
<text x="59.2" y="67">105</text>
<text x="66" y="67">1K</text>
<text x="74.9" y="68.4">R76</text>
<text x="74.9" y="71.9">0R</text>
<text x="104.9" y="71.2">JP11</text>
<text x="160.6" y="71">C44</text>
<text x="122.8" y="76.9">20P</text>
<text x="124.8" y="74.9">C59</text>
<text x="128.6" y="76.3">R95</text>
<text x="148.6" y="73.1">USB-B</text>
<text x="160.6" y="74.9">104</text>
<text x="165.3" y="72.9">R89</text>
<text x="165.3" y="74.9">1M</text>
<text x="43.3" y="79.1">USB-A</text>
<text x="72.9" y="80.3">R93</text>
<text x="72.9" y="83.8">22R</text>
<text x="104.9" y="79.1">D-</text>
<text x="128.6" y="79.9">22R</text>
<text x="128.6" y="82.3">R94</text>
<text x="104.9" y="85">JP9</text>
<text x="122.8" y="88.8">20P</text>
<text x="124.8" y="86.8">C58</text>
<text x="128.6" y="85.8">22R</text>
<text x="212.2" y="87">U15 LT1117-3.3</text>
<text x="72.9" y="94.1">R92</text>
<text x="104.9" y="93">D+</text>
<text x="141.5" y="90.8">R101</text>
<text x="141.5" y="92.8">1K5</text>
<text x="72.9" y="97.7">22R</text>
<text x="136.7" y="100.9">Q7</text>
<text x="194.4" y="96.7">C39</text>
<text x="194.4" y="98.7">104</text>
<text x="208.3" y="98.7">C70</text>
<text x="208.3" y="100.7">22uF</text>
<text x="224.2" y="98.7">C71</text>
<text x="224.2" y="100.7">22uF</text>
<text x="238.1" y="96.7">C40</text>
<text x="238.1" y="98.7">104</text>
<text x="60" y="102.7">R128</text>
<text x="60" y="104.7">15K</text>
<text x="66" y="102.7">R129</text>
<text x="66" y="104.7">15K</text>
<text x="104.7" y="106">R105</text>
<text x="112.7" y="103.3">LD13</text>
<text x="126.6" y="106">R33</text>
<text x="134.5" y="106">R124</text>
<text x="136.7" y="102.9">8550</text>
<text x="148.6" y="103.9">JP10</text>
<text x="104.7" y="109.6">470R</text>
<text x="112.7" y="110.6">UGL</text>
<text x="126.6" y="109.6">10K</text>
<text x="126.6" y="111">LD14</text>
<text x="134.5" y="109.6">2K</text>
<text x="136.5" y="112">R106</text>
<text x="144.7" y="113.8">USB_CONNECT</text>
<text x="126.6" y="118.3">USC</text>
<text x="136.5" y="115.6">470R</text>
<text x="174.3" y="123.9">R84</text>
<text x="182.2" y="121.1">LD12</text>
<text x="204.3" y="120.7">CN9</text>
<text x="227.9" y="120.5">SW6</text>
<text x="63" y="128.7">C37</text>
<text x="174.3" y="127.5">1K</text>
<text x="182.2" y="128.5">PWR</text>
<text x="204.3" y="130.6">5V</text>
<text x="227.9" y="130.8">Power</text>
<text x="63" y="134.6">104</text>
<text x="79.1" y="134.6">U13</text>
<text x="97.8" y="132.4">R73</text>
<text x="97.8" y="134.4">0R</text>
<text x="61" y="141.7">R72</text>
<text x="109.5" y="138.6">R127</text>
<text x="109.5" y="140.5">120R</text>
<text x="170.3" y="141.7">R75</text>
<text x="170.3" y="143.3">0R</text>
<text x="188.4" y="142.5">U14</text>
<text x="210" y="138.6">C38</text>
<text x="61" y="145.3">0R</text>
<text x="79.1" y="146.5">SN65VHD230</text>
<text x="126.8" y="144.5">CN8</text>
<text x="168.3" y="147.7">R74</text>
<text x="210" y="144.5">104</text>
<text x="234.1" y="146.5">CN10</text>
<text x="63" y="152.4">C36</text>
<text x="168.3" y="151.3">0R</text>
<text x="176.3" y="151.6">R32</text>
<text x="176.3" y="155.2">10K</text>
<text x="221" y="150.3">R82</text>
<text x="221" y="152.3">120R</text>
<text x="234.1" y="154.4">RS485</text>
<text x="63" y="158.4">104</text>
<text x="79.1" y="158.4">U12</text>
<text x="97.8" y="156.2">R71</text>
<text x="97.8" y="158.2">0R</text>
<text x="126.8" y="160.4">CAN</text>
<text x="188.4" y="160.4">SP3485</text>
<text x="61" y="165.5">R70</text>
<text x="109.5" y="162.3">R126</text>
<text x="109.5" y="164.3">120R</text>
<text x="61" y="169.1">0R</text>
<text x="79.1" y="170.3">SN65VHD230</text>
</g>
<g font-size="1.8" fill="#800000">
<text x="85" y="57.3">P1.19</text>
<text x="94" y="58.3">USB_PPWR</text>
<text x="190.4" y="58.3">ADC_IN</text>
<text x="200.3" y="57.3">P1.31</text>
<text x="114.9" y="64.2">VBUS</text>
<text x="120.8" y="63.2">P1.30</text>
<text x="134.7" y="63.2">VBUS</text>
<text x="81.1" y="69.2">P1.22</text>
<text x="89.6" y="70.2">USB_PWRD</text>
<text x="72.9" y="76.1">USB_D-</text>
<text x="83.1" y="75.1">P0.30</text>
<text x="118.8" y="77.1">D-</text>
<text x="83.1" y="81.1">DM</text>
<text x="118.8" y="83.1">D+</text>
<text x="72.5" y="88">USB_D+</text>
<text x="83.1" y="87">P0.29</text>
<text x="83.1" y="95">DP</text>
<text x="84.3" y="107.8">USB_UP_LED</text>
<text x="99" y="106.8">P1.18</text>
<text x="156.6" y="104.9">P2.9</text>
<text x="162.6" y="105.9">USB_CONNECT</text>
<text x="41.3" y="137.6">CAN1_TX</text>
<text x="53.3" y="136.6">P0.1</text>
<text x="41.3" y="143.5">CAN1_RX</text>
<text x="53.3" y="142.5">P0.0</text>
<text x="97" y="138.6">CAN1H</text>
<text x="97" y="140.5">CAN1L</text>
<text x="152.6" y="145.5">485_RX</text>
<text x="152.6" y="149.5">485_DIR</text>
<text x="162.6" y="144.5">P4.29</text>
<text x="162.6" y="148.5">P2.8</text>
<text x="214.2" y="146.5">485B</text>
<text x="214.2" y="154.4">485A</text>
<text x="41.3" y="161.4">CAN2_TX</text>
<text x="53.3" y="160.4">P0.5</text>
<text x="152.6" y="157.4">485_TX</text>
<text x="162.6" y="156.4">P4.28</text>
<text x="41.3" y="167.3">CAN2_RX</text>
<text x="53.3" y="166.3">P0.4</text>
<text x="97" y="162.3">CAN2H</text>
<text x="97" y="164.3">CAN2L</text>
</g>
</svg>
